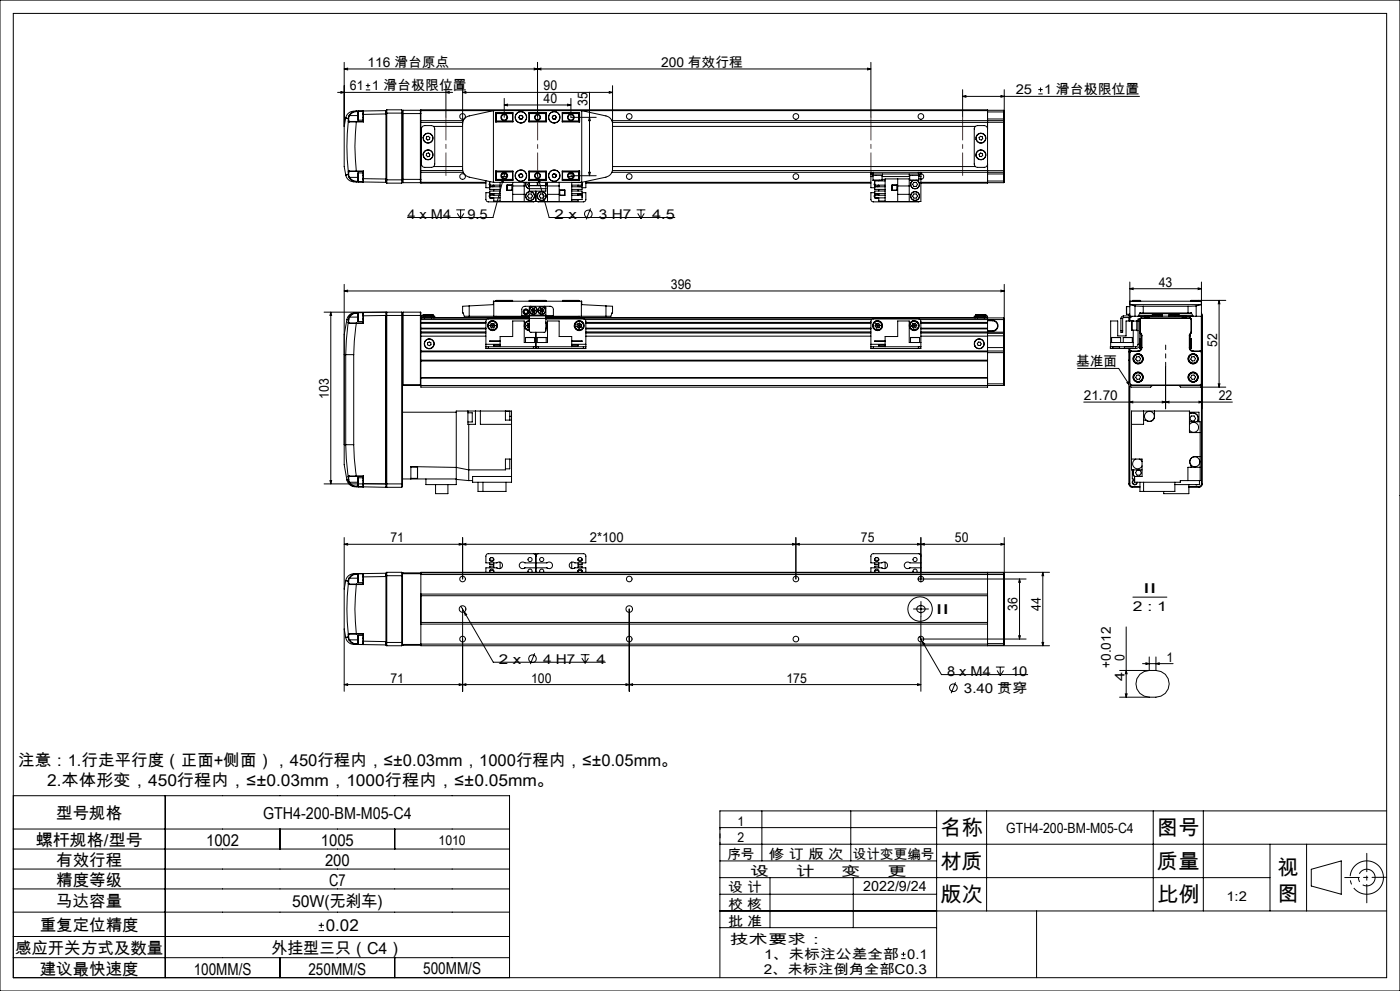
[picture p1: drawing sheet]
<svg xmlns="http://www.w3.org/2000/svg" width="420mm" height="297mm" viewBox="0 0 420 297" stroke-linecap="round" stroke-linejoin="round" font-family="sans-serif">
<g fill="none" stroke="#000" stroke-width=".3">
<path d="M0 0h420v297h-420zM4 4h412v289h-412zM103.3 18.7v19.2M161.3 18.7v16.5M261.3 18.7v16.5M101.3 27.7h34.5M102.3 27.4l1 .3-1 .2zM103.3 37.9v12l.4 2.5M103.3 20.7l1-.3v.6zM103.3 20.7h158M103.7 35.4h.1M103.7 35.4l.8 .1"/>
<path d="M103.7 35.4l-.4 2.5M104.5 35.5v.8M104.5 36.3a67.8 67.8 0 0 0 0 15.2M104.5 36.3l.3 .2M104.6 35.5v.7M104.6 35.5h-.1M104.6 36.2l.3 .2M104.6 36.2l-.1 .1M104.7 34.6l-.2 .9M104.7 34.6h.2M104.8 36.5h2.1M104.9 36.4h2"/>
<path d="M104.9 36.4l-.1 .1M104.9 34.6l-.3 .9M104.9 34.6h2.5M106.9 33.3a2.74 2.74 0 0 0-3.2 2.1M106.9 36.5a64.1 64.1 0 0 0 0 14.8M106.9 33.3a2.45 2.45 0 0 0-2.2 1.3M106.9 33.3v.1M106.9 33.4l-.9 .2-1.1 1M106.9 36.5h2.1M106.9 33.4h.5M106.9 36.4v.1M106.9 36.4h2"/>
<path d="M107.4 33.3v2.7M107.4 33.3h1.5v3.1M107.4 36h1.5M108.9 33.4l.1-.1v1M108.9 34.3h.1M108.9 36.4l.1 .1M109 34.3v2.2M109.7 26.9h1.4M109.7 25.6h1.4M110.4 25v1.3M115.8 33.2v.9M115.8 33.2v.7h5"/>
<path d="M115.8 34.1v19.6M115.8 34.1l-6.8 .2M115.8 33.2l-8.9 .1M116 32.9v22M116 32.9h4.5M116 32.9l-.2 .3M120.5 32.9v22M120.5 32.9l.3 .3v.8M120.8 34v19.8M120.8 34h5.5M120.9 33.1v21.6M120.9 33.1l-.1 .1"/>
<path d="M120.9 33.1h5.2M126.1 33.1v21.6M126.1 33.1l.2 .1M126.3 33.2v-.3h170v.3M126.3 33.2v.8M126.3 33.2h.1M126.3 34v19.8M126.3 36.7h12.5M126.3 36.2h12.7M126.3 33.2h170M126.5 38.3l-.2 .6M126.7 38l.7-.4h2a1.02 1.02 0 0 1 1 1.1v10.4a1.02 1.02 0 0 1-1 1.1h-2a1.02 1.02 0 0 1-1-1.1v-10.7z"/>
<path d="M130.1 37.9h8.7M133.8 27.7l1-.3v.5zM133.8 25.7v9.5M138.8 37.2l.4-1.4 1.1-.9 7.7-1.7v21.4M138.8 27.7l1-.3v.5zM138.8 25.7v24.9l.2 1 .5 .8 1.3 .7 7.2 1.5M138.8 27.7h45M148.7 36.2h.1M148.7 33.8h5.2v2.7h-5.2zM148.8 34v2.5M148.8 34h5M148.9 33.9v2.5"/>
<path d="M148.9 36.4h5M148.9 33.9h5M148.9 33.9l-.1 .1M149 36.4v.1M151.3 31.5l1-.3v.5zM151.3 29.5v5.7M151.3 31.5h20M153.8 33.9v2.5M153.8 36.3h-5l.1 .1M155.7 35.2l.3 .5M155.9 34.7l-.2 .5M156.5 34.6l-.6 .1"/>
<path d="M156.5 34.6l.3 .5M156.6 35.6l-.6 .1M156.8 35.1l-.2 .5M158.7 33.8h5.2v2.7h-5.2zM158.7 36.4h5.2M158.7 33.9h5.2M158.8 33.9v2.5M158.8 34h5M158.8 36.3h5M160.3 20.4l1 .3-1 .3zM161.3 20.7l1-.3v.6zM163.8 33.9v2.5"/>
<path d="M165.7 35.1l.2 .5M165.9 35.6l.6 .1M166.1 34.6l-.4 .5M166.1 34.6l.5 .1M166.6 34.7l.2 .5M166.8 35.2l-.3 .5M168.7 33.8h5.2v2.7h-5.2zM168.7 33.9h4.9M168.8 33.9v2.5M168.8 36.3h5l-5.1 .1M168.8 34h5M170.3 31.2l1 .3-1 .2z"/>
<path d="M171.3 29.5v5.7h7.6M173.6 33.9v2.6M173.6 33.9l.2 .1M173.8 34v2.5M173.8 36.2h.1M176.8 35.2l.3 1h-.5zM176.8 27.6v25.1M182.8 27.4l1 .3-1 .2zM183.6 36.2h117.5M183.8 37.2l-.4-1.4-1.2-.9-7.7-1.7v21.4M183.8 37.9h108.8M183.8 25.7v24.9l-.2 1-.5 .8-1.3 .7-7.3 1.5"/>
<path d="M260.3 20.4l1 .3-1 .3zM288.8 28.9l1-.3v.5zM288.8 26.9v8.3M288.8 28.9h53M296.3 38.7a1.02 1.02 0 0 0-1-1.1h-2a1.02 1.02 0 0 0-1 1.1v10.4a1.02 1.02 0 0 0 1 1.1h2a1.02 1.02 0 0 0 1-1.1M296.3 35.7v16.4M296.3 35.7h5v.6M296.3 33.2v2.5M296.3 33.1h4.8M300.3 28.6l1 .3-1 .2zM301.1 36.2v15.4M301.1 33.1v3.1"/>
<path d="M301.1 33.1l.2 .4h-5M301.1 36.2l.2 .1M301.3 36.3v.4h-117.6M301.3 26.9v24.2M311.5 28.1h1.3M311.5 26.8h1.3M312.2 26.2v1.3M103.7 52.4a2.68 2.68 0 0 0 3.2 2.1M103.7 52.4h.1M104.5 52.3h.1M104.5 52.3l.2 .9M104.5 52.3l-.8 .1"/>
<path d="M104.5 51.5l.1 .1M104.5 51.5v.8M104.6 52.3l.3 .9M104.6 51.6v.7M104.7 53.2a2.56 2.56 0 0 0 2.2 1.3M104.8 51.3h2.1M104.8 51.3l-.3 .2M104.8 51.3l.1 .1M104.9 51.4h2M104.9 51.4l-.3 .2M104.9 53.2h-.2M104.9 53.2l.5 .6 1.5 .6"/>
<path d="M104.9 53.2h2.5M106.9 51.3v.1M106.9 54.4v.1M106.9 51.3h2.1M106.9 54.5l8.9 .1M106.9 54.4h.5M106.9 51.4h2M107.4 51.9v2.6M107.4 51.8h.1M107.4 51.8v2.7M107.4 51.8h1.5M108.9 53.5h.1"/>
<path d="M108.9 51.4v3M108.9 54.4l-1.5 .1M109 53.5v1l-.1-.1M109 51.3l-.1 .1M109 51.3v2.2M109 53.5l6.8 .2M115.8 53.7v.9M115.8 54.6l.2 .3M116 54.9h4.5M120.8 53.8v.8l-.3 .3M120.8 53.9h-5v.7M120.8 53.8h5.5"/>
<path d="M120.8 54.6l.1 .1M120.9 54.7h5.2M126.3 48.9l.2 .6M126.3 54.6v.3h19.5M126.3 53.8v.8M126.3 54.6h.1M126.3 51.6h12.7M126.3 51.1h12.5M126.3 54.6h19.5M126.3 54.6l-.2 .1M128 41l.5-.2 .4 .4v.6l-.6 .2-.4-.4zM128 46l.5-.2 .4 .4v.6l-.6 .2-.4-.4z"/>
<path d="M130.1 49.9h8.7M145.8 54.1v2.2h1.1M146.9 54.8l-.1 .8 .5 .4M146.9 57.7h-1.1v2.2l.6 .6 14-.1M146.9 55.5l.6 .4 .6-.4v.5M146.9 54.4v1.1M146.9 58.5v.8h3.1M146.9 55.5h3.1M146.9 58.5h3.1M146.9 55.1v.3M146.9 58.6v.3M147 59.3l.5 .2 .6-.2"/>
<path d="M147.2 59.3h.6M147.3 58l-.5 .5 .1 .7M147.7 58l.4 .3M148 54.6l26.6 .1v.8M148.1 55.7l-.4 .3M148.1 58v.5l-.6-.4-.6 .4M148.1 56.8v.5M148.1 59.3v1h1.9M148.7 52.6h.1M148.7 54h.4M148.7 51.6h.1M148.7 51.3h5.2v2.7h-5.2z"/>
<path d="M148.7 52.1h.1M148.8 51.3v2.5M148.8 53.8h5M148.8 53.8l.1 .1M148.9 51.4v2.5M148.9 51.4h5M148.9 53.9h5M148.9 51.4l-.1 .1h5M149 51.3v.1M149.1 54h.1M149.1 53.9v.1M150 54.6v5.8h21.5v-5.8"/>
<path d="M150 53.9v.1M150 56h-3.1v.8h3.1M150 57.3h-3.1v.7h3.1M150.5 52.9h1.5M150.6 52.1h1.3M151 53.6v1.1l-.5-.2zM151 53.6l-3.1 11.6h-25.7M151.5 51.7l-.5 1.9M152.1 55.5h1.6v1.5h-1.6zM152.1 55.5h1.5v1.5h-1.5M153.8 51.4v2.5M153.8 53.9v.1"/>
<path d="M153.8 54.6v5.8M153.8 55.7h3.5M153.8 58.2h3.5M155.7 52.5l.1 .5M155.8 53l.6 .2M156.2 52.1l-.5 .4M156.2 52.1l.5 .2M156.7 52.3l.1 .5M156.8 52.8l-.4 .4M157.3 54.6v5.8M157.8 54.6a1.38 1.38 0 0 0 1 2M157.9 54.6l-.1 .2a1.27 1.27 0 0 0 1 1.7"/>
<path d="M158.6 54.6l-.3 .6 .5 .7M158.6 58.1h.8l.3 .7-.3 .6h-.8l-.3-.6zM158.7 51.3h5.2v2.7h-5.2zM158.7 51.4h5.2M158.7 53.9h5.2M158.7 54h.1M158.8 56.5v.8h5v-.8M158.8 51.4v2.6M158.8 54.6v1.9M158.8 53.8h5M158.8 56.5h5M158.8 51.5h5"/>
<path d="M158.9 55.6h2.3M158.9 54.6v1M159.3 53.9v.1M160.8 57.3v3.1M161 51.8l.5 1.7M161.2 54.6v1M161.4 55.6h2.3M161.4 54.6v1M161.5 53.5l.5 .9-.5 .1zM161.5 53.5l3.2 11.7h37.8M162.2 58.1h.7l.3 .7-.3 .6h-.7l-.4-.6zM163.3 53.9v.1"/>
<path d="M163.7 54.6v1M163.8 54.7v1.1M163.8 54.9v.7M163.8 51.4v2.6M163.8 54.6v1.9M163.8 54h.1M164.3 54.6v5.8M164.3 55.7h3.4M164.3 58.2h3.4M165.8 52.9l.5 .3M165.8 52.3v.6M166.3 52.1l-.5 .2"/>
<path d="M166.3 52.1l.5 .2M166.8 52.9l-.5 .3M166.8 52.3v.6M167.7 54.6v5.8M167.9 56.9h1.6v1.7h-1.6zM167.9 57h1.5v1.5h-1.5zM168.7 51.3h5.2v2.7h-5.2zM168.7 51.4l5.1 .1h-5M168.7 53.9h4.9M168.8 51.4v2.5M168.8 53.8h5M170.5 52.9h1.5"/>
<path d="M170.6 52.1h1.3M171.3 52.7h7.6M171.5 53.9v.1M171.5 56h3.1v.8h-3.1M171.5 57.3h3.1v.7h-3.1M171.5 55.5h3.1M171.5 58.5h3.1M172.4 54h.1M172.4 54h1.5M172.4 53.9v.1M173.4 55.7l.4 .3M173.4 58v.5l.6-.4 .6 .4"/>
<path d="M173.4 54.6v.1M173.4 56.8v.5M173.4 59.8v.5h-1.9M173.5 54.6v.1M173.6 51.3v2.6M173.8 51.3v2.5M173.8 51.6h.1M173.8 52.6h.1M173.8 52.1h.1M173.8 53.8l-.2 .1M173.8 58l-.4 .3M173.8 54.6l-.1 .1"/>
<path d="M174.2 58l.1 .1a.73 .73 0 0 1 .3 1.1M174.2 54.6l.1 .1M174.5 54.6l.1 .1M174.6 55.5l-.6 .4-.6-.4v.5M174.6 54.8l.1 .2a.74 .74 0 0 1-.5 1M174.6 57.7h1.2v2.2l-.6 .6-14.1-.1M174.6 58.6v.3M174.6 55.1v.3M174.6 58.5v1.3h-3.1M175.8 54.4v1.9h-1.2M175.8 54.9h85.5M175.8 54.6h85.5"/>
<path d="M176.6 51.6h.5l-.3 1.1zM183.6 51.6h78.4M183.7 51.1h117.6M183.8 49.9h108.8M261.3 52.1h.7M261.3 52.1v.8M261.3 51.6v.5M261.3 52.9v3.4h1.1M261.3 52.9h.6M261.8 52.1v.5h3v-.5M261.9 54h2.7M261.9 52.6v1.4"/>
<path d="M262 51.6v.5M262 51.6h13.5M262 52.1h13.5M262.4 54.8l-.1 .8 .5 .4M262.4 57.7h-1.1v2.2l.6 .6 14-.1M262.4 55.5l.6 .4 .6-.4v.5M262.4 58.5v.8h3.1M262.4 55.5h3.1M262.4 58.5h3.1M262.4 55.1v.3M262.4 58.6v.3M262.5 59.3l.5 .2 .6-.2"/>
<path d="M262.7 59.3h.6M262.8 58l-.5 .5 .1 .7M263.2 58l.4 .3M263.6 55.7l-.4 .3M263.6 58v.5l-.6-.4-.6 .4M263.6 54v.2M263.6 56.8v.5M263.6 59.3v1h1.9M264.6 52.6v1.4M264.6 53.8h.9M264.6 52.9h8.3M265.5 54.2h-3.1v1.3"/>
<path d="M265.5 56h-3.1v.8h3.1M265.5 57.3h-3.1v.7h3.1M267.6 55.5h1.6v1.5h-1.6zM267.6 55.5h1.5v1.5h-1.5M269.3 53.6v6.8M269.3 55.7h3.5M269.3 58.2h3.5M272.8 52.1v.5h3v-.5M272.8 53.6v6.8M272.9 54h2.7M272.9 52.6v1.4M273.9 54a1.35 1.35 0 0 0-.4 2.1 1.35 1.35 0 0 0 2.1 0 1.35 1.35 0 0 0-.5-2.1"/>
<path d="M274 54a1.31 1.31 0 0 0-.5 2 1.31 1.31 0 0 0 2 0 1.31 1.31 0 0 0-.5-2M274.1 54.6h.8l.3 .6-.3 .7h-.8l-.3-.7zM274.1 58.1h.8l.3 .7-.3 .6h-.8l-.3-.6zM275.5 52.1h.8M275.5 51.6h25.6M275.5 51.6v.5M275.6 52.6v1.4M275.6 53.6h.7M275.6 52.9h.7M276.3 52.1a.85 .85 0 0 1 .8 .8 .85 .85 0 0 1-.8 .9M276.3 52.1v.8M276.3 51.6v.5"/>
<path d="M276.3 52.9v7.5h-10.8v-6.8h7.4M276.3 54.6h20M293.7 46.2l.4-.3 .6 .1 .1 .6-.4 .4-.5-.2zM293.7 41.2l.4-.4 .6 .2 .1 .6-.4 .4-.5-.2zM296.3 54.6v.3h-20M296.3 52.1v2.5M296.3 54.7h4.8M296.3 54.3h5M296.3 52.1h5M301.1 51.6v3.1M301.3 51.1v.4M301.3 51.5v.6"/>
<path d="M301.3 54.3l-.2 .4M301.3 52.1v2.2M301.3 51.5l-.2 .1M136.9 62.9h2.6M137.2 64l1 1.5M138.2 62.9v2.6M139.2 64l-1 1.5M177.2 62.5l-1.3 3.3M191 62.9h2.6M191.3 64l1 1.5M192.3 62.9v2.6M193.3 64l-1 1.5"/>
<path d="M97.2 93.6h23.3M99.2 93.6l.3 .9h-.5zM99.2 93.6v51.4M103.3 87.2l1-.2v.5zM103.3 85.2v48.1M103.3 87.2h198M104.1 95.8l-.8 4.5v6h.4M104.1 95.8h.4M104.5 96.7l-.8 9.6M104.5 96.7l.2 .2M104.5 95.8v.9M104.6 96.6l-.1 .1"/>
<path d="M104.6 96.6l.3 .2M104.6 95.8v.8M104.6 95.8h-.1M104.7 96.9h2.2M104.8 95l-.3 .8M104.8 95h.1M104.9 96.8h2M104.9 96.8l-.2 .1M104.9 95l-.3 .8M104.9 95h2.5M106.9 93.7a2.57 2.57 0 0 0-2.8 2.1M106.9 96.9l-.6 5.3-.2 4.1"/>
<path d="M106.9 93.7l8.9-.1v.9M106.9 96.8v.1M106.9 93.7l-1.3 .4-.8 .9M106.9 93.7v.1M106.9 96.8h2M106.9 96.9h2.1M106.9 93.8l-.8 .2-1.2 1M106.9 93.8h.5M107.4 96.3h.1M107.4 93.7v2.6M107.4 93.7l1.5 .1M107.4 93.7v2.7"/>
<path d="M107.4 96.4h1.5M108.9 93.8l.1-.1v.9M108.9 94.6h.1M108.9 96.8l.1 .1M108.9 93.8v3M109 94.6v2.3M115.8 93.8l.2-.2v52.4M115.8 94.5l-6.8 .1M115.8 94.5v50.5M115.8 94.5h10.5M120.5 93.6v52.4M120.5 93.6l.3 .2"/>
<path d="M120.9 93.6l-.1 .1v51.3M120.9 93.6v21.7M120.9 93.6h5.2M126.1 93.6v21.7M126.1 93.6l.2 .9M126.3 94.5v10.7M126.3 98.6h19.5M126.3 98.5h19.5M126.3 96.6h19.5M126.3 96.7h19.5M126.3 96.8h19.5M126.3 98.4h19.5"/>
<path d="M126.3 95.8h19.7M126.3 99.8h19.5M126.3 99.5h19.5M126.9 94.4h3M126.9 94.6l.1 .2M126.9 94.6h3M126.9 94.4v.2M127.3 95.2v.1M127.4 94.8v.4h-1.1l32.5 .1M127.4 94.8h-1v.4M127.4 94.8h2M129.4 94.8v.4h.7"/>
<path d="M129.4 94.8h1v.4M129.9 94.6h.1M129.9 94.6v.2M129.9 94.4v.2M140.8 91.7l-2 .1v2h.2a.91 .91 0 0 0 .3 .9 .91 .91 0 0 0 1 .1h.5M140.8 91.7l7.2-.4v-1h26.5v1l7.3 .4M140.8 94.8h18M140.8 91.7v3.1M147 97.6l.4 .6M147 97.6h1.5M147.4 96.9h.7M147.4 98.2h.7"/>
<path d="M147.4 96.9l-.4 .7M147.4 96.9l.4 .7M147.8 97.6l.3 .6M147.8 97.6l-.4 .6M148.1 90.3v4.5M148.1 96.9l.4 .7M148.1 96.9l-.3 .7M148.5 97.6l-.4 .6M148.8 90.2h5M148.8 90.2v.1M148.8 94.8v.4M148.8 94.9h10"/>
<path d="M148.9 90h4.9v.3M148.9 90v.3M148.9 94.8v.4M148.9 90l-.1 .2M156.5 94.8v-2a.96 .96 0 0 1 1-1h7.5a.96 .96 0 0 1 1 1v2M156.5 94.6h9.5M158 97.6h.8M158 97.6l.4 .6M158.4 96.9h.4M158.4 98.2h.4M158.4 96.9l-.4 .7M158.4 96.9l.4 .7"/>
<path d="M158.8 94.4v1M158.8 96.1a1.5 1.5 0 0 0-1.5 1.5 1.5 1.5 0 0 0 1.5 1.5M158.8 96.2a1.36 1.36 0 0 0-1.4 1.4 1.36 1.36 0 0 0 1.4 1.4M158.8 95.6l-12.7 .1-.3 .5v7M158.8 96.3a1.29 1.29 0 0 0-1.3 1.3 1.29 1.29 0 0 0 1.3 1.3M158.8 90.3v-.3h5v.3M158.8 95.4h5M158.8 95.4v3.7M158.8 94.4h5M158.8 97.6l-.4 .6M158.8 90.2h5M159.3 91.8l-.5 .4v2.2"/>
<path d="M159.5 93l.2 .5M159.5 93h.5M159.7 93.5l.5 .1M159.8 92.5l.6 .1M159.8 92.5l-.3 .5M159.8 92.5l.2 .5M160 93l-.3 .5M160 93l.2 .6M160 93l.6 .1M160.4 92.6l.2 .5M160.4 92.6l-.4 .4M160.6 93.1l-.4 .5"/>
<path d="M160.8 99.6v4.9M162 93l.1 .5M162 93h.5M162.1 93.5l.6 .1M162.3 92.5l.6 .1M162.3 92.5l-.3 .5M162.3 92.5l.2 .5M162.5 93l-.4 .5M162.5 93l.2 .6M162.5 93l.6 .1M162.9 92.6l.2 .5M162.9 92.6l-.4 .4"/>
<path d="M163.1 93.1l-.4 .5M163.3 91.8l.5 .4v2.2M163.8 95.4v3.8l-.3 .4h-4.3l-.4-.5M163.8 94.4v1M163.8 96.5a1.49 1.49 0 0 1 0 2.2M163.8 96.7a1.3 1.3 0 0 1 0 1.8M163.8 95.6l11.6 .1 .4 .5v7M163.8 96.8a1.21 1.21 0 0 1 0 1.6M163.8 95.2l137.3 .1M163.8 94.8h18M163.8 94.9h10M168.8 90.2h5"/>
<path d="M173.1 97.9l.6 .5M173.1 97.2v.7M173.1 97.2l.7 .4M173.6 90h-4.8v.3M173.6 90v.3M173.6 94.8v.4M173.6 90l.2 .2M173.8 97.6l-.1 .8M173.8 97.6l.6 .4M173.8 97.6l-.7 .3M173.8 90.2v.1M173.8 94.8v.4"/>
<path d="M173.8 96.8l-.7 .4M173.8 96.8l.6 .5M173.8 96.8v.8M174.4 98l-.7 .4M174.4 90.3v4.5M174.4 97.3v.7M174.4 97.3l-.6 .3M175.5 95.8h86M175.8 98.6h85.5M175.8 98.5h85.5M175.8 96.6h85.5M175.8 96.7h85.5"/>
<path d="M175.8 96.8h85.5M175.8 98.4h85.5M175.8 99.8h85.5M175.8 99.5h85.5M181.8 91.7l2 .1v2h-.2a.91 .91 0 0 1-.4 .9 .91 .91 0 0 1-1 .1h-.4M181.8 91.7v3.1M262.5 97.7l.5 .6M262.8 97l-.3 .7M262.8 97l.5 .6M263.3 97.6l-.8 .1M263.3 97.6l.4 .6M263.3 97.6l-.3 .7"/>
<path d="M263.6 96.9l.4 .6M263.6 96.9l-.8 .1M263.6 96.9l-.3 .7M263.7 98.2l-.7 .1M264 97.5l-.3 .7M264 97.5l-.7 .1M273.5 97.7l.5 .6M273.8 97l-.3 .7M273.8 97l.5 .6M274.3 97.6l-.8 .1M274.3 97.6l.4 .6M274.3 97.6l-.3 .7"/>
<path d="M274.6 96.9l.4 .6M274.6 96.9l-.8 .1M274.6 96.9l-.3 .7M274.7 98.2l-.7 .1M275 97.5l-.3 .7M275 97.5l-.7 .1M276.3 98.6h20M276.3 98.5h20M276.3 96.6h20M276.3 96.7h20M276.3 96.8h20M276.3 98.4h20"/>
<path d="M276.3 99.8h20M276.3 99.5h20M292.8 94.4h3M292.8 94.6v.2M292.8 94.6h3M292.8 94.4v.2M292.8 94.4h.1M293.3 94.8v.4h-.7M293.3 94.8h-1v.4M293.3 94.8h2M295.3 94.8v.4h1M295.3 94.8h1v.5"/>
<path d="M295.8 94.6l-.1 .2M295.8 94.4v.2M296.3 95.3v4.3M296.3 99.9v.8M296.3 99.6v.3M296.3 99.6h5M296.3 99.1h1.5M296.3 99.3h1.5M296.3 96h1.5M296.3 99.9h4.8M296.3 96.1h1.5M297.8 96a1.66 1.66 0 0 1 1.6 1.6 1.66 1.66 0 0 1-1.6 1.7"/>
<path d="M297.8 96.1a1.5 1.5 0 0 1 1.5 1.5 1.5 1.5 0 0 1-1.5 1.5M297.8 96v.1M297.8 99.1v.2M300.3 87l1 .2-1 .3zM301.1 99.9v5.3M301.1 95.3v4.6M301.1 95.3l.2 .5h-25.3M301.3 99.6v.2M301.3 99.8v.8M301.3 99.8l-.2 .1M301.3 85.2v14.4M336.3 99.1v.5h.5v-.5"/>
<path d="M336.3 95.4h.5M336.3 99.1h.5M336.3 95.4v3.7M336.8 95.4v3.7M337 94.7l-.5 .2-.2 .5M337 95.2l-.2 .2M337 94.7h1.9M337 95.2h1.9M337 94.7v.5M338 91.9v2.3M338 94.2h.9M338 91.9h.9"/>
<path d="M338.7 94.5h.2M338.7 94.5v.2M338.7 95.2v1M338.7 94.2v.3M338.8 95.2v1M338.9 94.2l-.1 .5M338.9 90.3h.1M338.9 90.3h21.5M338.9 94.8h1.6M338.9 86.5l1-.2v.5zM338.9 84.5v10.7M338.9 86.5h21.5"/>
<path d="M339 95.2v1M339.5 96.2l.1 2.8zM339.6 94.8l-.7 .4M339.6 99h1.4M339.7 90.2h2.5M339.7 90.2v.1M339.8 90h2.2M339.8 90v.3M339.8 90l-.1 .2M340 96.2h.1M340 99v4.9M340.5 91.7l2.5 .1"/>
<path d="M340.5 94.8h.9M340.5 91.7v3.1M341 96.2h-3.2v4.5h-2.5v-4.5h-2.1v7.7M341.4 96.1h-.4v3h.4M341.4 96.3h.5M341.4 94.8h2M341.4 96.3v6.9M341.5 94.6h4.2M341.9 95.8v-.2h-.5v.7M341.9 95.8h.2M341.9 95.8v7.4M342 90v.3"/>
<path d="M342 93.8v.2M342 94h15.3M342 90l.2 .2M342.1 99.6l.1 .2M342.1 99.9l.3 .7M342.1 99.6v.3M342.1 95.8v3.8M342.2 100l.2 .5-.1 4M342.2 93.8l-.2 .2M342.2 99.8l.4 .8M342.2 90.2v.1M342.2 99.8l-.1 .1"/>
<path d="M342.4 95.3l-.5 .5M342.4 95.4l-.3 .4M342.4 95.3h14.5M342.4 95.4h14.5M342.4 95.3v.1M343 93.8h-.3a1.02 1.02 0 0 0-1.3 1M343 91.8h13.4M343 93.8h13.4M343 91.8v2M343.4 94.8h1v.4h-1zM343.7 95.2v.1M344.4 94.8h10.5"/>
<path d="M344.7 95.2v.1M345.7 94.6l.1 .2M345.7 94.4h3M345.7 94.6h3M345.7 94.4v.2M348.7 94.6l-.1 .2M348.7 94.4v.2M350.7 94.6l.1 .2M350.7 94.4h3M350.7 94.6h3M350.7 94.4v.2M353.7 94.6l-.1 .2"/>
<path d="M353.7 94.6h4.2M353.7 94.4v.2M354.7 95.2v.1M354.9 94.8h1v.4h-1zM355.7 95.2v.1M355.9 94.8h2M356.4 93.8h.3a1.01 1.01 0 0 1 1.2 1M356.4 91.8v2M356.9 95.3l.4 .1 .1 .4M356.9 95.4l.4 .4M356.9 95.3v.1M357.2 99.8l-.4 .8"/>
<path d="M357.2 99.8l.1 .1M357.2 90.2h2.5M357.2 90.2v.1M357.2 100l-.2 .6v3.9M357.2 93.8l.1 .2M357.3 99.9l-.4 .7M357.3 99.6l-.1 .2M357.3 99.6h.1M357.3 95.8h.1M357.3 95.8v3.8M357.3 90h10.4M357.3 90v.3"/>
<path d="M357.3 93.8v.2M357.3 90l-.1 .2M357.4 99.6l-.1 .3M357.4 95.8v3.8M357.9 94.8h.9M358.8 91.7l-2.4 .1M358.8 91.7v3.1M359.4 86.3l1 .2-1 .3zM359.7 90.2v.1M359.7 90.2l-.2-.2v.3M360.4 91.3h-21.5l1.6 .4M360.4 91.3l-1.6 .4"/>
<path d="M360.4 90.3v1M360.4 94.8v10.4M360.4 93.9l.3 .6M360.4 94.1l.1 11.1M360.4 94.5h.3M360.4 84.5v10.3h-1.6M360.7 94.5v50.5M365.7 90v26M365.7 90l.3 1h-.5zM103.7 106.3h2.4M103.7 106.3v27M106.1 106.3v27"/>
<path d="M120.8 115.5h180.3M120.9 115.3l-.1 .1M120.9 115.3h5.2M126.1 115.3l.2 .1M126.3 105.2v.2M126.3 105.4v10.6h170v-10.6M126.3 107.9h170M126.3 108.2h170M126.3 105.2h174.8M126.3 105.4h170M126.3 113.3h170M126.3 113.2h170"/>
<path d="M126.3 100.7h19.5M128.3 102.8l.5-.3 .5 .2v.6l-.5 .3-.5-.3zM145.8 103.9v.6h.7M145.8 103.9h.7M145.8 103.2v.7M145.8 103.2h4.2M146.5 103.9h13.5M146.5 103.9v.6M146.5 104.5h13.5M150 103.3h-1.9v.3h1.9M150 103.9v-3h3.8v-4.7h3.5v6.5h7v-6.5h3.4v4.7h3.8v3M150 102.2h-3.1l3.1 .1"/>
<path d="M157.7 101.2h2.7M157.7 101.2v1.5M160 103.9h1.5M160 104.5h.8M160 103.9v.6M160.4 101.2v1.5M160.8 104.5h.7M161.2 101.2h2.7M161.2 101.2v1.5M161.5 103.9h13.5M161.5 104.5h13.5M161.5 103.9v.6"/>
<path d="M163.9 101.2v1.5M171.5 103.3h1.9v.3h-1.9M171.5 102.2h3.1l-3.1 .1M171.5 103.2h4.3M175 103.9h.8M175 103.9v.6M175.8 103.9v.6h-.8M175.8 103.2v.7M175.8 100.7h85.5M261.3 103.9v.6h.7M261.3 103.9h.7M261.3 103.2v-7l.4-.6h14l.6 .6v8.3h-.8"/>
<path d="M261.3 103.2v.7M261.3 103.2h4.2M262 103.9h13.5M262 104.5h13.5M262 103.9v.6M265.5 103.3h-1.9v.3h1.9M265.5 102.2h-3.1l3.1 .1M273.2 101.2h2.7M273.2 101.2v1.5M275.5 103.9h.8M275.5 103.9v.6M275.9 101.2v1.5"/>
<path d="M276.3 102.7h-3.5v-6.5h-3.5v4.7h-3.8v3M276.3 100.7h20M293.5 102.5h.6l.3 .6-.4 .5-.6-.1-.2-.5zM296.3 100.7v4.7M296.3 105.7h5M296.3 115h5M296.3 104.2h5M296.3 100.6h5M301.1 105.2v10.3M301.1 105.2l.2 .1M301.3 105.3v.4M301.3 115l-.2 .5"/>
<path d="M301.3 104.2v1.1M301.3 100.6v3.6M301.3 105.7v9.3M323.3 110.4h12.3l3.2 5M333.2 103.9l-.1 .6h.7M333.2 102.7h6.8M333.2 103.9h7.5M333.5 101.2h2.7M333.5 101.2v1.5M333.8 104.5h2M333.8 103.9v.6M335.8 104.5h1.5"/>
<path d="M335.8 103.9v.6M336.2 101.2v1.5M337 101.2h2.7M337 101.2v1.5M337.3 104.5h3.4M337.3 103.9v.6M338.1 114.7l.4-.3 .3 1zM338.7 107.9l.1 .2M338.7 104.5v40.5M338.8 115l.5 .5M338.8 104.5v.7M338.8 105.7v9.3"/>
<path d="M338.8 105.7h.2M338.8 115h.2M338.9 115.6v29.4M339 115l.3 .4M339 104.5v.7M339 105.7v9.3M339.3 105.3l-.3 .4M339.3 105.3h-.2l-.3 .4M339.3 115.5h20.7M339.3 115.4h20.7M339.3 115.4v.1M339.3 105.3h2.1"/>
<path d="M339.7 101.2v1.5M340.7 103.9v.6M341 107l.7-.1 .5 .6-.3 .6-.8 .1-.4-.6zM341 112.5l.7-.1 .5 .6-.3 .6-.8 .1-.4-.6zM341.4 105.2h-2.6l-.1 .2M341.4 103.2l-.1 .4-.6 .3M341.4 103.2h.5M341.4 105.2v.1M341.9 103.2a1.33 1.33 0 0 1-1.2 1.3M342.1 101.5v3M342.1 101.5h.2M342.1 104.5h.2"/>
<path d="M342.3 101.5l.1 .1M342.3 101.5v3M342.4 104.2a1.02 1.02 0 0 1-1 1M342.4 104.2h.2M342.4 100.6h.2M342.4 100.6v3.6M342.6 104.2a1.14 1.14 0 0 1-1.2 1.1M342.6 100.6v3.6M345.7 115.5l-.5 .5h-5.9l-.5-.5v7M349.7 109.9v12.6M353.7 115.5l.5 .5h13.5M356.8 104.2a1.09 1.09 0 0 0 1.1 1.1"/>
<path d="M356.8 104.2h.1M356.8 100.6h.1M356.8 100.6v3.6M356.9 104.2a.97 .97 0 0 0 1 1M356.9 100.6v3.6M357 101.5v.1M357 101.5v3M357 101.5h.3M357 104.5h.3M357.3 101.5v3M357.5 107l.7-.1 .4 .6-.2 .6-.8 .1-.4-.6zM357.5 112.5l.7-.1 .4 .6-.2 .6-.8 .1-.4-.6z"/>
<path d="M357.9 105.2h2.6l.2 .2M357.9 105.3h2.1M357.9 105.2v.1M360 105.3l.4 .4M360 105.3h.3l.2 .4M360 115.4v.1M360.4 115l-.4 .4M360.4 105.7h.1M360.4 115h.1M360.4 105.7v9.3M360.4 115.8v29.2M360.5 115l-.5 .5"/>
<path d="M360.5 113l.2 .2M360.5 105.7v9.3M360.7 107.9l-.2 .2M360.7 115.5l-.5 .5M365.5 115h.5l-.3 1zM103.3 133.3v6l.8 4.5M103.3 133.3h.4M103.7 133.3l.2 4.2 .6 5.4M103.7 133.3h2.4M106.1 133.3l.2 4.1 .6 5.2M120.8 123.5h16.1M123.3 140h1.9"/>
<path d="M125.2 140v3.4M140.4 123.7h1.3v2.8h-1.3M140.4 123.2v4h2.2v-4M140.6 127.2v16.8M144.1 123.2v4h9.4M151.6 123.3h1.3v2.6M151.6 123.2v2.7h1.9M152.9 137.6v2.9h-1.3M152.9 124.8h.6M153.5 124.8v1.1M153.5 125.9v18.6h-11.7v-1.7h11.7M153.5 137.6h-1.9v3.2h-11l-3.7-.7-13.6-.3v3.7"/>
<path d="M153.5 124.8v-1.6h-16.6v22h-9.1v-1.7M325.1 120.5h44.6M338.8 120.5l1-.2v.5zM339.4 137.6h3.2v5.2h-2.2M340.7 137.6a1.5 1.5 0 0 0-.5 2.4 1.5 1.5 0 0 0 2.4-.4M341.8 137.6l.8 .8M343.1 123.2v4h-3.7M346.4 124.8a1.55 1.55 0 0 1-1 1.4 1.55 1.55 0 0 1-1.7-.3h-.6M346.4 123.2v1.6M348.7 120.3l1 .2-1 .3zM349.7 120.5l1-.2v.5zM356.8 127.2a1.5 1.5 0 0 1 2.3-.3 1.5 1.5 0 0 1 0 2.3 1.5 1.5 0 0 1-2.3-.3"/>
<path d="M356.8 123.5h2.9v2.9M356.8 126.4h3.2v17.6h-5.9v.5h-13.7v-1.7M357.4 124.7h.8l.5 .7-.5 .7h-.8l-.5-.7zM359.1 126.4a1.67 1.67 0 0 0-.1-2.2 1.67 1.67 0 0 0-2.2-.2 1.7 1.7 0 0 1 2.2 .2 1.7 1.7 0 0 1 .2 2.2M359.7 120.3l1 .2-1 .3zM360 136.8h-1.5a1.56 1.56 0 0 0-1.5 1 1.56 1.56 0 0 0 .3 1.7v.5M360 129.6h-3.2v-6.4h-17.4v17.6h3.2M97.2 145h23.6M99 144h.5l-.3 1zM104.1 143.8a2.58 2.58 0 0 0 2.8 2.1M104.5 142.9l.1 .1M104.5 142.9v.9"/>
<path d="M104.5 143.8h.1M104.5 143.8l.3 .8M104.5 143.8h-.4M104.6 143v.8M104.6 143.8l.3 .7M104.7 142.7l-.2 .2M104.7 142.7l.2 .1M104.8 144.6a2.37 2.37 0 0 0 2.1 1.3M104.9 142.8h2M104.9 142.8l-.3 .2M104.9 144.5l-.1 .1M104.9 144.5l.5 .7 1.5 .5"/>
<path d="M104.9 144.5h2.5M106.9 142.6l-2.2 .1M106.9 142.6v.2M106.9 142.6h2.1M106.9 142.8h2M106.9 145.9h2.1M106.9 145.7v.2M106.9 145.7h.5M107.4 143.2v2.7M107.4 143.2h1.5M108.9 142.8v3.1h-1.5M108.9 144.9h.1"/>
<path d="M108.9 145.8l.1 .1M109 144.9v1M109 142.6l-.1 .2M109 142.6v2.3M109 144.9l6.8 .1M115.8 145v1l-6.8-.1M115.8 145.8l.2 .2M116 146h4.5M120.8 145v.8l-.3 .2M120.8 143.5h16.1M123.3 143.4h1.9M130.7 145.2v2.8h3.7v-2.8"/>
<path d="M136.9 143.7l3.7 .3M140.6 144h1.2M143.4 144.5v2.8h8.4v-2.8M144.9 144.5v2.8M338.7 145a1.09 1.09 0 0 0 1 1M338.7 145h.2M338.9 145l.2 .4 .6 .4M339.7 146h2.3M339.7 140.8v2.7h.7M339.7 145.8v.2M339.7 145.8h2.3M340.1 140.8l-.1 .1a1.68 1.68 0 0 0 .4 2"/>
<path d="M340.1 140.8v.1a1.63 1.63 0 0 0 .3 1.9M340.4 143.8a.77 .77 0 0 0-.7 .8 .77 .77 0 0 0 .8 .7 .77 .77 0 0 0 .7-.8M340.4 143.9a.62 .62 0 0 0-.6 .7 .62 .62 0 0 0 .7 .6 .62 .62 0 0 0 .6-.7M341.1 140.9h.9l.4 .8-.4 .7h-.9l-.4-.7zM342 144.5v2.8h10.5v-2.8M343.1 144.5v2.8M356.7 146h3M356.7 145.2v2.8h-7.6v-.7M356.7 145.8h3M358.6 145.2h.6M359.7 145.8v.2M359.8 144v1.2h-7.3"/>
<path d="M360 140h-3.6v4M360.4 145l-.2 .6-.5 .2M360.4 145h.3M360.7 145a1.02 1.02 0 0 1-1 1M103.3 176.5v12M103.3 163.1l1-.2v.5zM103.3 161.1v15.4M103.3 163.1h198M103.7 174h.1M103.7 174l.8 .2M103.7 174l-.4 2.5M104.5 174.2v.8"/>
<path d="M104.5 175a67.5 67.5 0 0 0 0 15.1M104.5 175l.3 .2M104.6 174.1v.8M104.6 174.1l-.1 .1M104.6 174.9l-.1 .1M104.6 174.9l.3 .1M104.7 173.2l-.2 1M104.7 173.2l.2 .1M104.8 175.2h2.1M104.9 175h2M104.9 175l-.1 .2M104.9 173.3l-.3 .8"/>
<path d="M104.9 173.3h2.5M106.9 171.9a2.74 2.74 0 0 0-3.2 2.1M106.9 175.2a64.1 64.1 0 0 0 0 14.7M106.9 171.9a2.45 2.45 0 0 0-2.2 1.3M106.9 171.9v.2M106.9 172.1l-.9 .2-1.1 1M106.9 175.2h2.1M106.9 172.1h.5M106.9 175v.2M106.9 175h2M107.4 174.6h.1M107.4 171.9h.1"/>
<path d="M107.4 172v1.3M107.4 173.3v1.3M107.4 171.9l1.5 .2M107.4 171.9v1.4M107.4 174.6h1.5M108.9 172l.1-.1v1M108.9 175l.1 .2M108.9 172.9h.1M108.9 172.1v2.9M109 172.9v2.3M115.8 171.8v1M115.8 171.8v.7h5"/>
<path d="M115.8 172.8v19.5M115.8 172.8l-6.8 .1M115.8 171.8l-8.9 .1M116 171.5v22M116 171.5h4.5M116 171.5l-.2 .3M120.5 171.5v22M120.5 171.5l.3 .3M120.8 171.8v.7M120.8 172.5v20M120.8 171.9h5.5M120.8 171.8h5.5"/>
<path d="M126.3 178h170M126.3 178.5h170M126.3 171.7h174.8M137.8 162.9l1 .2-1 .3zM138.8 163.1l1-.2v.5zM138.8 161.1v12.4M145.8 171.5v-1.3h3.2a1.03 1.03 0 0 0 1.5 0 1.03 1.03 0 0 0 0-1.5 1.03 1.03 0 0 0-1.5 0h-3.2v-2.2l.2-.3 .4-.3h13.8l.5 .4 .1 .4 .2-.5 .4-.3h13.8l.4 .4 .2 2.4h-3.3a1.03 1.03 0 0 0-1.4 0 1.03 1.03 0 0 0 0 1.5 1.03 1.03 0 0 0 1.4 0h3.3v1.3M146.9 167.5v.3M146.9 168.7v.5h1.2M146.9 171v.3M146.9 171h1.2M146.9 167.9h1.2"/>
<path d="M147 171.5a.61 .61 0 0 1 .5-.9 .61 .61 0 0 1 .5 .9M147.2 167.1h.6M148.1 167.5v.3M148.1 168.7v1.5M148.1 171v.3M148.1 169.7h-1.2v.5M150 168.4v2M156 168.9a1.31 1.31 0 0 1 1.5-.2h6.5a1.03 1.03 0 0 1 1.5 0 1.03 1.03 0 0 1 0 1.5 1.03 1.03 0 0 1-1.5 0h-6.6a1 1 0 0 1-1.3 0 1 1 0 0 1-.1-1.3zM158.5 171.5a.61 .61 0 0 1 .5-.9 .61 .61 0 0 1 .5 .9M160.4 166h.7M160.8 166v5.5M162 171.5a.62 .62 0 0 1 .5-.9 .62 .62 0 0 1 .6 .9"/>
<path d="M171.5 168.4v2M173.4 167.5v.3M173.4 168.7v1.5M173.4 171v.3M173.4 169.7h1.2v.5M173.4 171h1.2M173.4 167.9h1.2M173.5 171.5a.62 .62 0 0 1 .5-.9 .62 .62 0 0 1 .6 .9M174.6 167.5v.3M174.6 168.7v.5h-1.2M174.6 171v.3M237.8 162.9l1 .2-1 .3z"/>
<path d="M238.8 163.1l1-.2v.5zM238.8 161.1v12.4M262.4 167.5v.3M262.4 168.7v.5h1.2M262.4 171v.3M262.4 171h1.2M262.4 167.9h1.2M262.5 171.5a.61 .61 0 0 1 .5-.9 .61 .61 0 0 1 .5 .9M262.7 167.1h.6M263.6 167.5v.3M263.6 168.7v1.5M263.6 171v.3"/>
<path d="M263.6 169.7h-1.2v.5M265.5 168.4v2M274 171.5a.61 .61 0 0 1 .5-.9 .61 .61 0 0 1 .5 .9M275.3 162.9l1 .2-1 .3zM275.4 173.5h32.4M275.9 166h.4M276.3 166.7l-.1-.4-.5-.4h-13.8l-.4 .3-.2 .3v2.2h3.2a1.03 1.03 0 0 1 1.5 0 1.03 1.03 0 0 1 0 1.5 1.03 1.03 0 0 1-1.5 0h-3.2v1.3M276.3 168.7h-3.3a1.03 1.03 0 0 0-1.4 0 1.03 1.03 0 0 0 0 1.5 1.03 1.03 0 0 0 1.4 0h3.3M276.3 163.1l1-.2v.5zM276.3 161.1v13.3M296.3 171.5v22M300.3 162.9l1 .2-1 .3z"/>
<path d="M301.1 171.7v21.7M301.1 171.7l.2 .5h-175M301.3 161.1v31.8M305.9 173.5v18M305.9 173.5l.2 1h-.5zM312.8 171.5l.3 1h-.5zM312.8 171.5v22M314.9 171.5h-188.6v22h188.6M339.9 179h10.2M103.3 188.5l.4 2.6M103.3 188.5v18.7M103.7 191.1a2.68 2.68 0 0 0 3.2 2"/>
<path d="M103.7 191.1h.1M104.5 190.9l.1 .1M104.5 190.9l.2 1M104.5 190.9l-.8 .2M104.5 190.1l.1 .1M104.5 190.1v.8M104.6 191l.3 .8M104.6 190.2v.8M104.7 191.9a2.56 2.56 0 0 0 2.2 1.2M104.8 189.9h2.1M104.8 189.9l-.3 .2M104.8 189.9l.1 .1"/>
<path d="M104.9 190h2M104.9 190l-.3 .2M104.9 191.8l-.2 .1M104.9 191.8l.5 .6 1.5 .6M104.9 191.8h2.5M106.9 189.9v.1M106.9 193v.1M106.9 189.9h2.1M106.9 193.1l8.9 .2M106.9 193h.5M106.9 190h2M107.4 191.8v1.3"/>
<path d="M107.4 190.4v1.4M107.4 190.4h1.5M108.9 192.2h.1M108.9 190v3M108.9 193v.1h-1.5M109 192.2v1l-.1-.2M109 189.9l-.1 .1M109 189.9v2.3M109 192.2l6.8 .1M115.8 192.3v1M115.8 193.3l.2 .2M116 193.5h4.5"/>
<path d="M120.8 192.5v.8M120.8 192.5h-5v.8M120.8 193.1h5.5M120.8 193.3l-.3 .2M120.8 193.2h5.5M126.3 193h170M126.3 187h170M126.3 186.5h170M138.3 181.7l1 1.7M138.8 182.5v24.7M139.3 183.4l.7 .7-.4 .3zM139.3 183.4l8.7 15.1h33.6"/>
<path d="M160.4 195.8l-1.3 3.2M174.2 196.2h2.6M174.6 197.2l.9 1.6M175.5 196.2v2.6M176.5 197.2l-1 1.6M188.8 182.5v24.7M275 182.5h2.5M275.3 181.8a1.19 1.19 0 0 1 1.6-.2 1.19 1.19 0 0 1 .3 1.6 1.19 1.19 0 0 1-1.6 .2 1.19 1.19 0 0 1-.3-1.6zM275.8 190.8l.9 1.5M276.3 181.3v2.5M276.3 191.5h31.5M276.3 184.8v22.4"/>
<path d="M276.7 192.3l.7 .7-.4 .2zM276.7 192.3l5.7 9.9h25.9M296.3 193.4h4.8M296.3 192.9h5M298.8 199.9h2.6M300.1 199.9v2.6M301.3 192.9l-.2 .5M305.6 190.5h.5l-.2 1zM312.6 192.5h.5l-.3 1zM337.9 187.9v21M342.8 198.9h9.1M343.8 198.6l1 .3-1 .2z"/>
<path d="M344.8 196.9v4a4 4 0 0 0-4 4 4 4 0 0 0 4 4M346.8 198.9l1-.3v.5zM346.8 196.9v4M103.3 205.2l1-.3v.5zM103.3 205.2h173M137.8 204.9l1 .3-1 .2zM138.8 205.2l1-.3v.5zM187.8 204.9l1 .3-1 .2zM188.8 205.2l1-.3v.5zM275.3 204.9l1 .3-1 .2zM286.7 204.5l-1.3 3.2M299.1 200.9l1 1.6"/>
<path d="M301.1 200.9l-1 1.6M337.6 208h.5l-.2 .9zM337.9 200.9l.2 1h-.5zM346.8 200.9a4 4 0 0 1 4 4 4 4 0 0 1-4 4h-10.9M346.8 200.9h-10.9M4 238.5h148.9v54.5M49.6 238.5v54.5M4 248.5h148.9M4 254.5h148.9M84 248.5v6M118.4 248.5v6M216 253h200"/>
<path d="M216 248h65M216 258h65M228.6 243v15M255.2 243v15M281 243v50M296 243v30M346 243v30M361 243v30M381 253v20M392 253v20M416 243h-200v50M4 260.5h148.9"/>
<path d="M4 266.4h148.9M4 273.4h148.9M95.6 278.9h1.6M95.6 277.3h1.6M96.4 276.5v1.6M216 278h65M216 273h200M216 263h165M216 268h65M231 263v15M256 263v15M311 273v20"/>
<path d="M393.4 260.5l9-2.5v10l-9-2.5zM4 280.7h148.9M4 287h148.9M84 287v6M118.4 287v6M270.4 287.3h1.3M270.4 286h1.3M271 285.3v1.3"/>
<circle cx="138.8" cy="34.9" r=".87"/>
<circle cx="151.3" cy="35.2" r=".82"/>
<circle cx="151.3" cy="35.2" r="1.02"/>
<circle cx="156.3" cy="35.2" r="1.68"/>
<circle cx="156.3" cy="35.1" r="1.72"/>
<circle cx="161.3" cy="35.2" r=".91"/>
<circle cx="161.3" cy="35.2" r=".76"/>
<circle cx="166.3" cy="35.1" r="1.67"/>
<circle cx="166.3" cy="35.1" r="1.72"/>
<circle cx="171.3" cy="35.2" r=".82"/>
<circle cx="171.3" cy="35.2" r="1.02"/>
<circle cx="188.8" cy="34.9" r=".86"/>
<circle cx="238.8" cy="34.9" r=".86"/>
<circle cx="276.3" cy="34.9" r=".86"/>
<circle cx="128.4" cy="41.4" r="1.5"/>
<circle cx="128.4" cy="46.4" r="1.43"/>
<circle cx="128.4" cy="41.4" r="1.43"/>
<circle cx="128.4" cy="46.4" r="1.51"/>
<circle cx="138.8" cy="52.9" r=".86"/>
<circle cx="151.3" cy="52.7" r=".82"/>
<circle cx="151.3" cy="52.6" r="1.02"/>
<circle cx="156.3" cy="52.6" r="1.68"/>
<circle cx="156.3" cy="52.7" r="1.73"/>
<circle cx="159" cy="58.8" r="1.35"/>
<circle cx="159" cy="58.8" r="1.3"/>
<circle cx="161.3" cy="52.7" r=".91"/>
<circle cx="161.3" cy="52.7" r=".76"/>
<circle cx="162.5" cy="58.8" r="1.34"/>
<circle cx="162.5" cy="58.8" r="1.3"/>
<circle cx="166.3" cy="52.6" r="1.68"/>
<circle cx="166.3" cy="52.7" r="1.73"/>
<circle cx="171.3" cy="52.7" r=".82"/>
<circle cx="171.3" cy="52.6" r="1.02"/>
<circle cx="188.8" cy="52.9" r=".85"/>
<circle cx="238.8" cy="52.9" r=".85"/>
<circle cx="274.5" cy="58.8" r="1.35"/>
<circle cx="274.5" cy="58.8" r="1.3"/>
<circle cx="294.3" cy="46.4" r="1.5"/>
<circle cx="294.3" cy="41.4" r="1.5"/>
<circle cx="294.3" cy="46.4" r="1.43"/>
<circle cx="294.3" cy="41.4" r="1.43"/>
<circle cx="176.5" cy="64.1" r="1.14"/>
<circle cx="147.8" cy="97.6" r="1.49"/>
<circle cx="147.8" cy="97.6" r="1.3"/>
<circle cx="147.8" cy="97.6" r="1.35"/>
<circle cx="157.8" cy="93.5" r=".5"/>
<circle cx="157.8" cy="93.5" r=".84"/>
<circle cx="157.8" cy="93.4" r=".75"/>
<circle cx="160" cy="93.1" r="1.15"/>
<circle cx="160" cy="93" r="1.1"/>
<circle cx="162.5" cy="93.1" r="1.15"/>
<circle cx="162.5" cy="93" r="1.1"/>
<circle cx="173.8" cy="97.6" r="1.31"/>
<circle cx="173.8" cy="97.6" r="1.51"/>
<circle cx="173.8" cy="97.6" r="1.35"/>
<circle cx="263.3" cy="97.6" r="1.36"/>
<circle cx="263.3" cy="97.6" r="1.31"/>
<circle cx="263.3" cy="97.6" r="1.49"/>
<circle cx="274.3" cy="97.6" r="1.3"/>
<circle cx="274.3" cy="97.6" r="1.5"/>
<circle cx="274.3" cy="97.6" r="1.36"/>
<circle cx="128.8" cy="103" r="1.42"/>
<circle cx="128.8" cy="103" r="1.5"/>
<circle cx="293.8" cy="103" r="1.42"/>
<circle cx="293.8" cy="103" r="1.51"/>
<circle cx="341.4" cy="107.5" r="1.52"/>
<circle cx="341.4" cy="107.5" r="1.37"/>
<circle cx="341.4" cy="113" r="1.37"/>
<circle cx="341.4" cy="113" r="1.51"/>
<circle cx="341.4" cy="107.5" r="1.32"/>
<circle cx="341.4" cy="113" r="1.32"/>
<circle cx="357.9" cy="107.5" r="1.32"/>
<circle cx="357.9" cy="113" r="1.32"/>
<circle cx="357.9" cy="107.5" r="1.52"/>
<circle cx="357.9" cy="113" r="1.37"/>
<circle cx="357.9" cy="107.5" r="1.37"/>
<circle cx="357.9" cy="113" r="1.51"/>
<circle cx="357.9" cy="113" r="1.5"/>
<circle cx="357.9" cy="107.5" r="1.5"/>
<circle cx="344.8" cy="124.8" r="1.51"/>
<circle cx="358.4" cy="138.4" r="1.51"/>
<circle cx="138.8" cy="173.5" r=".85"/>
<circle cx="147.5" cy="167.7" r=".62"/>
<circle cx="159" cy="167.7" r=".62"/>
<circle cx="162.5" cy="167.7" r=".63"/>
<circle cx="174" cy="167.7" r=".63"/>
<circle cx="188.8" cy="173.5" r=".84"/>
<circle cx="238.8" cy="173.5" r=".84"/>
<circle cx="263" cy="167.7" r=".62"/>
<circle cx="274.5" cy="167.7" r=".62"/>
<circle cx="276.3" cy="173.5" r=".84"/>
<circle cx="138.8" cy="182.5" r=".99"/>
<circle cx="138.8" cy="191.5" r=".85"/>
<circle cx="159.8" cy="197.4" r="1.14"/>
<circle cx="188.8" cy="182.5" r=".99"/>
<circle cx="188.8" cy="191.5" r=".84"/>
<circle cx="238.8" cy="191.5" r=".84"/>
<circle cx="276" cy="182.5" r="3.7"/>
<circle cx="276.3" cy="191.5" r=".84"/>
<circle cx="286" cy="206.1" r="1.14"/>
</g>
<path d="M412.4 262.3a2.5 2.5 0 0 0-4.1-1.1 2.5 2.5 0 0 0 1 4.2 2.5 2.5 0 0 0 3.2-2.9l-.1-.2" fill="none" stroke="#000" stroke-width=".3" stroke-dasharray="30.5 1.3 1.3 1.3" stroke-dashoffset="24.5" stroke-linecap="butt"/>
<path d="M414.8 261.5a5 5 0 0 0-8.3-2 5 5 0 0 0 2.2 8.3 5 5 0 0 0 6.2-6l-.1-.3" fill="none" stroke="#000" stroke-width=".3" stroke-dasharray="30.5 1.3 1.3 1.3" stroke-dashoffset="16.7" stroke-linecap="butt"/>
<path d="M275 182.5h-1M276.3 183.8v1M276.3 181.3v-1M277.5 182.5h1" fill="none" stroke="#000" stroke-width=".3" stroke-dasharray="30.5 1.3 1.3 1.3"/>
<path d="M349.7 103.4v6.5" fill="none" stroke="#000" stroke-width=".3" stroke-dasharray="30.5 1.3 1.3 1.3" stroke-dashoffset="29.1"/>
<path d="M410 255.7v14.9" fill="none" stroke="#000" stroke-width=".3" stroke-dasharray="30.5 1.3 1.3 1.3" stroke-dashoffset="25"/>
<path d="M403.4 263l12.6-.1" fill="none" stroke="#000" stroke-width=".3" stroke-dasharray="30.5 1.3 1.3 1.3" stroke-dashoffset="26.1"/>
<path d="M216 248v5" fill="none" stroke="#000" stroke-width=".3" stroke-dasharray="30.5 1.3 1.3 1.3" stroke-dashoffset="29.9"/>
<path d="M133.8 52.6v-17.5M161.3 52.6v-17.5M261.3 52.6v-17.5M288.8 52.6v-17.5" fill="none" stroke="#f00" stroke-width=".3" stroke-dasharray="30.5 1.3 1.3 1.3" stroke-dashoffset="23.6"/>
<g fill="#000">
<path d="M338.1 114.7l.4-.3 .3 1z"/>
<path d="M102.3 27.4l1 .3-1 .2zM133.8 27.7l1-.3v.5zM103.3 20.7l1-.3v.6zM160.3 20.4l1 .3-1 .3z"/>
<path d="M182.8 27.4l1 .3-1 .2zM138.8 27.7l1-.3v.5zM300.3 162.9l1 .2-1 .3zM276.3 163.1l1-.2v.5zM359.7 120.3l1 .2-1 .3zM349.7 120.5l1-.2v.5z"/>
<path d="M300.3 28.6l1 .3-1 .2zM288.8 28.9l1-.3v.5zM260.3 20.4l1 .3-1 .3zM161.3 20.7l1-.3v.6z"/>
<path d="M99.2 93.6l.3 .9h-.5zM99 144h.5l-.3 1zM176.8 35.2l.3 1h-.5zM176.6 51.6h.5l-.3 1.1zM312.8 171.5l.3 1h-.5zM312.6 192.5h.5l-.3 1zM365.7 90l.3 1h-.5zM365.5 115h.5l-.3 1z"/>
<path d="M103.3 87.2l1-.2v.5zM300.3 87l1 .2-1 .3zM151 53.6l-.5 .9 .5 .2zM151.3 31.5l1-.3v.5zM170.3 31.2l1 .3-1 .2zM161.5 53.5v1l.5-.1zM138.8 205.2l1-.3v.5zM187.8 204.9l1 .3-1 .2zM188.8 205.2l1-.3v.5zM275.3 204.9l1 .3-1 .2zM139.3 183.4l.3 1 .4-.3zM276.7 192.3l.3 .9 .4-.2zM103.3 163.1l1-.2v.5zM137.8 162.9l1 .2-1 .3zM103.3 205.2l1-.3v.5zM137.8 204.9l1 .3-1 .2zM338.8 120.5l1-.2v.5zM348.7 120.3l1 .2-1 .3z"/>
<path d="M338.9 86.5l1-.2v.5zM359.4 86.3l1 .2-1 .3z"/>
<path d="M138.8 163.1l1-.2v.5zM237.8 162.9l1 .2-1 .3z"/>
<path d="M238.8 163.1l1-.2v.5zM275.3 162.9l1 .2-1 .3z"/>
<path d="M305.9 173.5l.2 1h-.5zM305.6 190.5h.5l-.2 1z"/>
<path d="M346.8 198.9l1-.3v.5zM343.8 198.6l1 .3-1 .2z"/>
<path d="M337.9 200.9l.2 1h-.5zM337.6 208h.5l-.2 .9z"/>
</g>
<path d="M338.8 115v.5" fill="none" stroke="#f00" stroke-width=".3"/>
<g font-size="6.3">
<text x="282.1" y="250.3">名称</text>
<text x="347.1" y="250.3">图号</text>
<text x="282.1" y="260.3">材质</text>
<text x="347.1" y="260.3">质量</text>
<text x="383.3" y="262.1">视</text>
<text x="383.3" y="270">图</text>
<text x="282.1" y="270.3">版次</text>
<text x="347.1" y="270.3">比例</text>
</g>
<g font-size="4.9">
<text x="5.4" y="229.7">注意：1.行走平行度（正面+侧面），450行程内，≤±0.03mm，1000行程内，≤±0.05mm。</text>
<text x="14.1" y="235.6">2.本体形变，450行程内，≤±0.03mm，1000行程内，≤±0.05mm。</text>
<text x="16.9" y="245.5">型号规格</text>
<text x="78.9" y="245.5">GTH4-200-BM-M05-C4</text>
<text x="10.7" y="253.5">螺杆规格/型号</text>
<text x="61.8" y="253.5">1002</text>
<text x="96.3" y="253.5">1005</text>
<text x="16.9" y="259.5">有效行程</text>
<text x="97.5" y="259.5">200</text>
<text x="16.9" y="265.5">精度等级</text>
<text x="98.7" y="265.5">C7</text>
<text x="16.9" y="272">马达容量</text>
<text x="87.6" y="272">50W(无刹车)</text>
<text x="11.9" y="279.1">重复定位精度</text>
<text x="97.7" y="279.1">0.02</text>
<text x="4.5" y="285.9">感应开关方式及数量</text>
<text x="81.4" y="285.9">外挂型三只（C4）</text>
<text x="11.9" y="292.1">建议最快速度</text>
<text x="58.1" y="292.1">100MM/S</text>
<text x="92.5" y="292.1">250MM/S</text>
<text x="127" y="292">500MM/S</text>
</g>
<g font-size="4.2">
<text x="301.9" y="249.5">GTH4-200-BM-M05-C4</text>
<text x="259" y="267">2022/9/24</text>
</g>
<g font-size="4.1">
<text x="110.3" y="20.1">116 滑台原点</text>
<text x="198.4" y="20.1">200 有效行程</text>
<text x="105" y="27.1">61</text>
<text x="111.5" y="27.1">1 滑台极限位置</text>
<text x="163.1" y="27.1">90</text>
<text x="304.7" y="28.3">25</text>
<text x="313.3" y="28.3">1 滑台极限位置</text>
<text x="163.1" y="30.9">40</text>
<text x="176.3" y="31.7" transform="rotate(-90 176.3 31.7)">35</text>
<text x="122.2" y="65.6">4 x M4</text>
<text x="140.2" y="65.6">9.5</text>
<text x="166.4" y="65.6">2 x</text>
<text x="179.7" y="65.6">3 H7</text>
<text x="195.7" y="65.6">4.5</text>
<text x="201.3" y="86.6">396</text>
<text x="347.6" y="85.9">43</text>
<text x="365.2" y="103.8" transform="rotate(-90 365.2 103.8)">52</text>
<text x="322.9" y="109.8">基准面</text>
<text x="98.7" y="119.5" transform="rotate(-90 98.7 119.5)">103</text>
<text x="325.1" y="119.9">21.70</text>
<text x="365.6" y="119.9">22</text>
<text x="117.1" y="162.5">71</text>
<text x="176.9" y="162.5">2*100</text>
<text x="258.3" y="162.5">75</text>
<text x="286.5" y="162.5">50</text>
<text x="342.9" y="177.8">II</text>
<text x="280.8" y="184">II</text>
<text x="305.3" y="183.1" transform="rotate(-90 305.3 183.1)">36</text>
<text x="312.3" y="183.1" transform="rotate(-90 312.3 183.1)">44</text>
<text x="339.9" y="183">2 : 1</text>
<text x="149.6" y="198.9">2 x</text>
<text x="162.9" y="198.9">4 H7</text>
<text x="178.9" y="198.9">4</text>
<text x="284.1" y="202.6">8 x M4</text>
<text x="303.3" y="202.6">10</text>
<text x="333.2" y="200.1" transform="rotate(-90 333.2 200.1)">+0.012</text>
<text x="337.3" y="198.1" transform="rotate(-90 337.3 198.1)">0</text>
<text x="349.9" y="198.3">1</text>
<text x="117.1" y="204.6">71</text>
<text x="159.3" y="204.6">100</text>
<text x="235.9" y="204.6">175</text>
<text x="289.2" y="207.6">3.40 贯穿</text>
<text x="337.3" y="204.2" transform="rotate(-90 337.3 204.2)">4</text>
<text x="221.3" y="247.4">1</text>
<text x="131.6" y="253.2">1010</text>
<text x="218.2" y="257.4">序号</text>
<text x="221.3" y="252.4">2</text>
<text x="230.7" y="257.4">修 订 版 次</text>
<text x="255.9" y="257.4">设计变更编号</text>
<text x="225" y="262.4">设</text>
<text x="238.8" y="262.4">计</text>
<text x="252.5" y="262.4">变</text>
<text x="266.2" y="262.4">更</text>
<text x="218.4" y="267.4">设 计</text>
<text x="367.9" y="269.9">1:2</text>
<text x="218.4" y="272.4">校 核</text>
<text x="218.4" y="277.4">批 准</text>
<text x="218.9" y="282.9">技术要求：</text>
<text x="229.2" y="287.4">1、未标注公差全部 0.1</text>
<text x="229.1" y="291.9">2、未标注倒角全部C0.3</text>
</g>
</svg>
